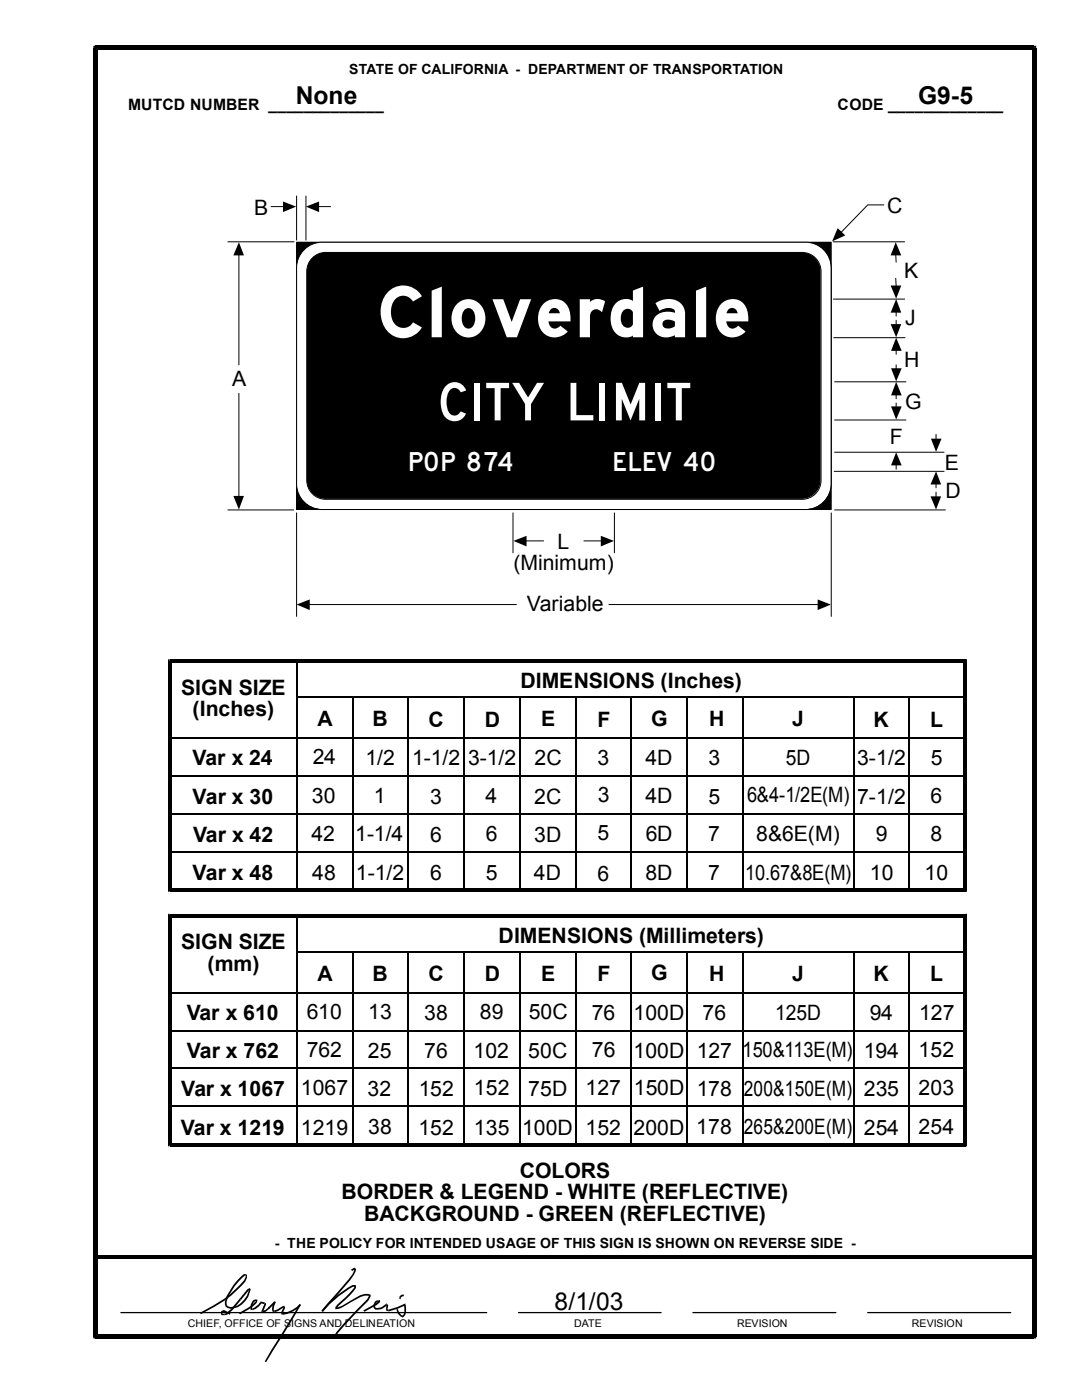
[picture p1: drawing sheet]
<svg xmlns="http://www.w3.org/2000/svg" width="216mm" height="279mm" viewBox="0 0 216 279" stroke-linecap="round" stroke-linejoin="round" font-family="sans-serif">
<path d="M18.6 9.1h.4v.9l.5-.4h-.9zM19 9.1h187.3v.9h-187.3zM206.3 9.1h.5v.5h-.9l.4 .4zM59.2 48.3h106.7v53.4h-106.7zM19 250.5h187.3v.7h-187.3zM18.6 9.6h.9v257.1h-.9zM19 266.3h187.3v.8h-187.3zM18.6 266.7h.9l-.5-.4v.8h-.4zM205.9 9.6h.9v257.1h-.9zM206.3 266.3l-.4 .4h.9v.4h-.5z" fill="#000"/>
<g fill="none" stroke="#000" stroke-width=".2">
<path d="M59.2 39.1v8.8M61 39.1v8.8M45.5 48.3h13.2M47.7 50.8v22M54.1 41.2h2.5M59.2 48.3h106.7v53.4h-106.7zM63.5 41.2h2.5M166.3 48.3h14.2M166.3 59.7h14.2M176.4 40.9h-3.3l-5.3 5.5M178.7 55.5l.1 1.7M178.7 50.8l.1 1.5"/>
<path d="M47.7 78.5v20.6M166.4 67.4h14.2M166.5 76.2h14.3M178.8 62.2v.9M178.8 63.9v1M178.8 69.8v.9M178.8 72.8v.9M178.8 78.7v.9M166.5 94.1h21.9M166.5 90.3h21.9M166.5 83.8h14.3M178.8 80.4v.9"/>
<path d="M178.8 92.7v.9M186.8 86.7v1M186.8 96.5v.9M186.8 98.2v1M45.5 101.8h13.1M59.2 102.4v20.6M102.4 102.4v7.9M104.9 107.9h3.6M116.5 107.9h3.6M122.6 102.4v7.9M165.9 102.4v20.6M166.5 101.8h22.1"/>
<path d="M61.6 120.7h41.4M121.5 120.7h41.8"/>
</g>
<g fill="#000">
<path d="M47.7 48.3l1 2.7h-2.1z" fill-rule="evenodd"/>
<path d="M56.5 40.2l2.6 1-2.6 1.1z" fill-rule="evenodd"/>
<path d="M61 41.2l2.7-1v2.1z" fill-rule="evenodd"/>
<path d="M167.1 45.6l1.6 1.4-2.7 1.2z" fill-rule="evenodd"/>
<path d="M178.7 48.3l1.1 2.7h-2.1z" fill-rule="evenodd"/>
<path d="M177.7 57h2.1l-1 2.6z" fill-rule="evenodd"/>
<path d="M178.8 76.2l1.1 2.7h-2.1z" fill-rule="evenodd"/>
<path d="M178.8 67.4l1.1 2.6h-2.1z" fill-rule="evenodd"/>
<path d="M177.8 73.5h2.1l-1.1 2.6z" fill-rule="evenodd"/>
<path d="M178.8 59.7l1 2.7h-2.1z" fill-rule="evenodd"/>
<path d="M177.7 64.7h2.1l-1 2.6z" fill-rule="evenodd"/>
<path d="M46.6 99h2.1l-1 2.7z" fill-rule="evenodd"/>
<path d="M177.8 81.1h2.1l-1.1 2.6z" fill-rule="evenodd"/>
<path d="M178.8 90.3l1.1 2.6h-2.1z" fill-rule="evenodd"/>
<path d="M185.7 99.1h2.1l-1 2.6z" fill-rule="evenodd"/>
<path d="M185.8 87.5h2.1l-1.1 2.7z" fill-rule="evenodd"/>
<path d="M186.8 94.1l1 2.6h-2.1z" fill-rule="evenodd"/>
<path d="M102.4 107.9l2.7-1v2.2z" fill-rule="evenodd"/>
<path d="M119.9 106.9l2.6 1-2.6 1.2z" fill-rule="evenodd"/>
<path d="M59.2 120.7l2.6-1.1v2.2z" fill-rule="evenodd"/>
<path d="M163.2 119.6l2.6 1.1-2.6 1.1z" fill-rule="evenodd"/>
</g>
<path d="M60.4 50.2a5.1 5.1 0 0 1 3.9-1.9h96.4a5.1 5.1 0 0 1 5.1 5.1v43.1a5.1 5.1 0 0 1-5.1 5.1h-96.4a5.1 5.1 0 0 1-5.1-5.1v-43.1a5.1 5.1 0 0 1 1.2-3.2z" fill="#fff"/>
<path d="M61 49.5a5.1 5.1 0 0 1 3.3-1.2h96.5a5.1 5.1 0 0 1 5.1 5.1v43.2a5.1 5.1 0 0 1-5.1 5.1h-96.5a5.1 5.1 0 0 1-5.1-5.1v-43.2a5.1 5.1 0 0 1 1.8-3.9zM62.3 51.5a3.8 3.8 0 0 1 2.7-1.1h95a3.8 3.8 0 0 1 3.8 3.8v41.6a3.8 3.8 0 0 1-3.8 3.9h-95a3.8 3.8 0 0 1-3.8-3.9v-41.6a3.8 3.8 0 0 1 1.1-2.7z" fill="none" stroke="#000" stroke-width=".2"/>
<g fill="#000">
<path d="M62.3 51.5a3.8 3.8 0 0 1 2.7-1.1h94.9a3.8 3.8 0 0 1 3.8 3.8v41.6a3.8 3.8 0 0 1-3.8 3.8h-94.9a3.8 3.8 0 0 1-3.8-3.8v-41.6a3.8 3.8 0 0 1 1.1-2.7zM33.5 131.6h.4v.6l.3-.3h-.7zM33.9 131.6h158.7v.6h-158.7zM192.6 131.6h.4v.3h-.7l.3 .3zM33.5 131.9h.7v45.7h-.7zM33.9 177.3h158.7v.7h-158.7zM33.5 177.6h.7l-.3-.3v.7h-.4zM192.3 131.9h.7v45.7h-.7zM192.6 177.3l-.3 .3h.7v.4h-.4zM33.5 182.4h.4v.6l.3-.3h-.7zM33.9 182.4h158.7v.6h-158.7zM192.6 182.4h.4v.3h-.7l.3 .3z"/>
<path d="M33.5 182.7h.7v45.7h-.7zM33.9 228.1h158.7v.7h-158.7zM33.5 228.4h.7l-.3-.3v.7h-.4zM192.3 182.7h.7v45.7h-.7zM192.6 228.1l-.3 .3h.7v.4h-.4zM49 254.4h.3v.6a11.7 11.7 0 0 1-4.3 4.4l-.2-.2 1.2-1a11.3 11.3 0 0 0 3-3.4zM44.8 259.2l.2 .2zM44.7 262.2l.3-.1 1.1-.9 1.7-2 .3 .2-1.7 2.1-.8 .6-.7 .4zM47.8 259.2l.3 .2zM48.2 254.7l.5-.4h.5v.3l-.3-.1a11.8 11.8 0 0 0-3.7 5.3l.1 .7-.3 .1-.1-.8a11.7 11.7 0 0 1 3.3-5.1zM49 254.4h.3l-.1-.1v.3zM49.4 257.3l.5-.3 .1 .5h-.3l.2-.2-.3 .3-1.5 1.8-.3-.2z"/>
<path d="M49.7 257.4l.3 .1v.1zM50.4 259.7l.2-.3 .5-.1 .1 .3a1.31 1.31 0 0 0-.9 1.6l.1-.1-.1 .4h-.3v-1.1zM51.1 259.3l.1 .3h-.2l.2-.3zM51.9 259.8h.2l-.1 .3h.2zM52.1 259.8l.7 .1-.1 .4-.7-.2zM52.8 259.9l.1 .1-.2 .3zM54.7 259.8h.3h-.3l.2 .2zM54.7 259.8h.3l-.4 1.5v.2l.3 .1-.3 .3-.2-.2-.1-.4zM70 253.4l.7-.4 .3 .2v.4h-.3v-.4l.1 .1-.5 .4zM70.9 256.5h.1v.1h-.3l.2 .2zM70.7 253.5l.3 .1-1.1 1.9-5.5 6.3-.2-.3 5.4-6.2 .8-1zM70.7 253.5l.3 .1z"/>
<path d="M70.7 256.6h.3v.4a17.2 17.2 0 0 1-3.4 3.5l-.4 .6h-.3l.1-.3 .4-.5 2.9-2.8 .4-.5zM73.6 258.2l-.1 .4zM73.6 258.2l.3 .2 .1 .3-.5 .9-2.1 2.1a34.2 34.2 0 0 0-4.4 5l-.3-.2a24.9 24.9 0 0 1 4.4-5l2.1-2.2 .5-.6-.2-.1zM75.4 259.5h.2l.1 .3zM74.8 259.8l.2-.2 .4-.1 .3 .3a.79 .79 0 0 0-.8 .4 .79 .79 0 0 0 .1 .8h.4v.4h-.5l-.4-.5v-.5zM79.8 258.7l.2 .1-.1 .5-.2-.1zM79.8 258.7l.7-.4 .1 .4-.6 .2zM79.8 258.7l.2 .2zM40 262l4.8-2.8 .2 .2-5 2.9zM44.7 261.5l1.3 .5-.1 .4-1.3-.6zM44.7 261.5l-.1 .3zM44.2 261.6l.5-.1v.3l-.4 .2 .1 .2h.4v.3h-.6l-.2-.5z"/>
<path d="M44.7 262.2l.2 .3zM45 260.6l.2-.2 .1 .1zM45.2 260.4l.3 .3a2.82 2.82 0 0 0 3.2-1.3l.6-.8 .4-1.2 .3 .2a4.3 4.3 0 0 1-4 3.6l-.6-.2-.4-.3zM47.7 262l2.2-1.2 .2 .2-2.2 1.3zM51 259.6l.2-.3 .2 .1-.2 .6-1.1 1-.2-.2 1.2-1.2zM49.9 260.8l.2 .2zM50.4 261.1l.1 .4h-.2zM50.4 261.1l1.2-.8 .2 .3-1.3 .9zM51.9 259.8l.3 .3-.4 .5-.2-.3zM51.6 260.4l.2 .2zM52.2 261.7l.3 .1-.2-.2 .1 .4h-.4zM52.3 261.6l.6-.1 .8-.6 .1 .3-.8 .6-.6 .2z"/>
<path d="M52.9 260l.2 .4-.6 1.4-.3-.1 .5-1.4zM53.5 260.9l1.2-1.1 .2 .2-1.1 1.2zM53.5 260.9h.2l.1 .3zM54.8 261.5l.1 .4-.2 .1zM54.8 261.5l1.8-.9 .1 .3-1.2 .7-.6 .3zM56.5 262l-.1 .4zM56.5 262a5.5 5.5 0 0 0 3.3-1.7l.2 .2a6 6 0 0 1-3.5 1.9zM56.6 260.6l.2 .2-.3 .1h.2zM56.5 260.9l.3-.1 .1 .2-.5 1v.4l-.3-.1v-.4l.5-.9zM59.8 260.3l.2 .2zM59.8 260.3l.2 .1-1.3 2.4-5.6 9.1-.3-.2zM65.4 260.1l2-1.7 2-1.4 1-.5h.5v.3h-.5a21.4 21.4 0 0 0-6 5l-.2-.3z"/>
<path d="M64.2 261.5l.2 .3zM67.1 260.9v.4h-.2v-.2h.3zM67.1 260.9l1.1-.3 3.7-2.1 .9-.3h.8v.4h-.8l-.8 .2-4.4 2.4-.5 .1zM72.5 261.5l2.4-1.3 .7-.6 .2 .1-.2 .1v-.3l.2-.1 .1 .4-.7 .6-2.5 1.4zM75.4 261l.5-.1 1.1-.6 .2 .2-1.2 .8-.6 .1zM75.4 261v.4zM77 260.3l.1-.2 .1 .2-.2 .2h.2zM77.2 260.3l.3 .1-.2 .9 .3 .1-.1 .3-.5-.2 .1-1.1-.1 .1zM77.6 261.4v.3h-.1zM77.6 261.4l1.6-.5 1.6-.7 .1 .3-1.6 .7-1.7 .5zM79.1 261.4l.2-.2 .4 .8 .7 .6-.1 .3-.9-.7zM80.2 262.6h.2l-.1 .3v.1l.1-.1z"/>
<path d="M80.8 260.2l.1-.1v.3h-.3l.3 .1zM80.6 260.4l.3-.1a2.47 2.47 0 0 1-.5 2.6l-.2-.3a1.98 1.98 0 0 0 .4-2.2z"/>
</g>
<g fill="none" stroke="#000" stroke-width=".34">
<path d="M59.2 139.2h133.4M59.2 131.9v45.5M70.4 139.2v38.2M81.4 139.2v38.2M92.6 139.2v38.2M103.7 139.3v38.1M114.9 139.3v38.1M126 139.3v38.1M137 139.3v38.2M148.2 139.2v38.3h-114.3M170.3 139.2v38.4M181.4 139.3v38.3"/>
<path d="M33.9 154.9h158.7M34 147.3h158.6M33.9 162.4h158.6M33.9 170h158.7M34 198.1h158.6M59.2 190h133.4M59.2 182.7v45.5M70.4 190v38.2M81.4 190v38.2M92.6 190v38.2M103.7 190.1v38.1M114.9 190.1v38.1"/>
<path d="M126 190.1v38.1M137 190.1v38.2M148.2 190v38.3h-114.3M170.3 190v38.4M181.4 190.1v38.3M33.9 205.7h158.7M33.9 213.2h158.6M33.9 220.8h158.7"/>
</g>
<path d="M24.1 262h73M103.5 262h28.4M138.3 262h28.5M173.1 262h28.6" fill="none" stroke="#000" stroke-width=".25"/>
<text font-size="15.2" fill="#fff" x="75.1" y="67.3">Cloverdale</text>
<text font-size="11.3" fill="#fff" x="87.4" y="83.9">CITY LIMIT</text>
<g font-size="5.7" fill="#fff">
<text x="81.4" y="94">POP 874</text>
<text x="122.2" y="94">ELEV 40</text>
</g>
<g font-size="4.9">
<text x="59" y="20.7">None</text>
<text x="183.2" y="20.7">G9-5</text>
<text x="110.7" y="261.5">8/1/03</text>
</g>
<g font-size="4.2">
<text x="50.7" y="42.8">B</text>
<text x="177" y="42.4">C</text>
<text x="180.4" y="55.5">K</text>
<text x="180.6" y="64.9">J</text>
<text x="46.3" y="77.1">A</text>
<text x="180.4" y="73.2">H</text>
<text x="180.6" y="81.5">G</text>
<text x="177.5" y="88.6">F</text>
<text x="188.6" y="93.7">E</text>
<text x="188.6" y="99.4">D</text>
<text x="102.4" y="113.8">(Minimum)</text>
<text x="111.3" y="109.6">L</text>
<text x="105.2" y="122">Variable</text>
<text x="103.9" y="137.2">DIMENSIONS (Inches)</text>
<text x="36.2" y="138.7">SIGN SIZE</text>
<text x="38.4" y="142.9">(Inches)</text>
<text x="63.3" y="144.9">A</text>
<text x="74.3" y="144.9">B</text>
<text x="85.5" y="145">C</text>
<text x="96.8" y="145">D</text>
<text x="108" y="144.9">E</text>
<text x="119.2" y="145">F</text>
<text x="130" y="144.9">G</text>
<text x="141.5" y="144.9">H</text>
<text x="158.1" y="144.9">J</text>
<text x="174.3" y="145">K</text>
<text x="185.6" y="145">L</text>
<text x="38.4" y="152.7">Var x 24</text>
<text x="62.4" y="152.6">24</text>
<text x="72.9" y="152.7">1/2</text>
<text x="82.2" y="152.7">1-1/2</text>
<text x="93.4" y="152.7">3-1/2</text>
<text x="106.7" y="152.7">2C</text>
<text x="119.2" y="152.7">3</text>
<text x="128.8" y="152.7">4D</text>
<text x="141.4" y="152.7">3</text>
<text x="156.8" y="152.7">5D</text>
<text x="171" y="152.7">3-1/2</text>
<text x="185.8" y="152.7">5</text>
<text x="38.4" y="160.4">Var x 30</text>
<text x="62.2" y="160.2">30</text>
<text x="74.6" y="160.3">1</text>
<text x="85.9" y="160.4">3</text>
<text x="96.9" y="160.3">4</text>
<text x="106.6" y="160.4">2C</text>
<text x="119.3" y="160.1">3</text>
<text x="128.8" y="160.3">4D</text>
<text x="141.4" y="160.4">5</text>
<text x="149.1" y="160.1">6&amp;4-1/2E(M)</text>
<text x="171" y="160.4">7-1/2</text>
<text x="185.7" y="160.2">6</text>
<text x="38.5" y="168">Var x 42</text>
<text x="62.1" y="167.8">42</text>
<text x="70.9" y="167.9">1-1/4</text>
<text x="85.9" y="168">6</text>
<text x="96.9" y="167.8">6</text>
<text x="106.6" y="168">3D</text>
<text x="119.2" y="167.7">5</text>
<text x="128.9" y="167.8">6D</text>
<text x="141.3" y="167.9">7</text>
<text x="150.9" y="167.8">8&amp;6E(M)</text>
<text x="174.8" y="167.9">9</text>
<text x="185.7" y="167.8">8</text>
<text x="38.4" y="175.7">Var x 48</text>
<text x="62.3" y="175.7">48</text>
<text x="71" y="175.6">1-1/2</text>
<text x="85.9" y="175.7">6</text>
<text x="96.9" y="175.7">5</text>
<text x="106.5" y="175.7">4D</text>
<text x="119.2" y="175.8">6</text>
<text x="128.8" y="175.7">8D</text>
<text x="141.3" y="175.6">7</text>
<text x="148.7" y="175.6">10.67&amp;8E(M)</text>
<text x="173.6" y="175.7">10</text>
<text x="184.5" y="175.6">10</text>
<text x="36.2" y="189.5">SIGN SIZE</text>
<text x="99.5" y="188.2">DIMENSIONS (Millimeters)</text>
<text x="41.4" y="193.7">(mm)</text>
<text x="63.3" y="195.7">A</text>
<text x="74.3" y="195.7">B</text>
<text x="85.5" y="195.8">C</text>
<text x="96.8" y="195.8">D</text>
<text x="108" y="195.7">E</text>
<text x="119.2" y="195.8">F</text>
<text x="130" y="195.7">G</text>
<text x="141.5" y="195.7">H</text>
<text x="158.1" y="195.7">J</text>
<text x="174.3" y="195.8">K</text>
<text x="185.6" y="195.8">L</text>
<text x="37.3" y="203.5">Var x 610</text>
<text x="61.2" y="203.4">610</text>
<text x="73.5" y="203.5">13</text>
<text x="84.7" y="203.5">38</text>
<text x="95.8" y="203.4">89</text>
<text x="105.5" y="203.5">50C</text>
<text x="118.1" y="203.5">76</text>
<text x="126.4" y="203.5">100D</text>
<text x="140.2" y="203.5">76</text>
<text x="154.7" y="203.5">125D</text>
<text x="173.6" y="203.5">94</text>
<text x="183.4" y="203.5">127</text>
<text x="37.3" y="211.2">Var x 762</text>
<text x="61.2" y="211">762</text>
<text x="73.4" y="211.1">25</text>
<text x="84.7" y="211.2">76</text>
<text x="94.5" y="211.1">102</text>
<text x="105.4" y="211.2">50C</text>
<text x="118.1" y="210.9">76</text>
<text x="126.4" y="211.1">100D</text>
<text x="139" y="211.2">127</text>
<text x="148.2" y="210.9">150&amp;113E(M)</text>
<text x="172.4" y="211.2">194</text>
<text x="183.3" y="211">152</text>
<text x="36.2" y="218.8">Var x 1067</text>
<text x="60" y="218.6">1067</text>
<text x="73.3" y="218.7">32</text>
<text x="83.6" y="218.8">152</text>
<text x="94.6" y="218.6">152</text>
<text x="105.4" y="218.8">75D</text>
<text x="116.8" y="218.5">127</text>
<text x="126.5" y="218.6">150D</text>
<text x="139" y="218.7">178</text>
<text x="148.4" y="218.7">200&amp;150E(M)</text>
<text x="172.4" y="218.7">235</text>
<text x="183.3" y="218.6">203</text>
<text x="36.1" y="226.5">Var x 1219</text>
<text x="60" y="226.5">1219</text>
<text x="73.5" y="226.4">38</text>
<text x="83.5" y="226.5">152</text>
<text x="94.6" y="226.5">135</text>
<text x="104.2" y="226.5">100D</text>
<text x="116.8" y="226.6">152</text>
<text x="126.4" y="226.5">200D</text>
<text x="138.9" y="226.4">178</text>
<text x="148.4" y="226.4">265&amp;200E(M)</text>
<text x="172.4" y="226.5">254</text>
<text x="183.3" y="226.4">254</text>
<text x="68.2" y="239.4">BORDER &amp; LEGEND - WHITE (REFLECTIVE)</text>
<text x="103.7" y="235.1">COLORS</text>
<text x="72.6" y="243.6">BACKGROUND - GREEN (REFLECTIVE)</text>
</g>
<g font-size="3.1">
<text x="25.6" y="21.9">MUTCD NUMBER _____________</text>
<text x="167.1" y="21.9">CODE _____________</text>
</g>
<g font-size="2.8">
<text x="69.7" y="14.7">STATE OF CALIFORNIA - DEPARTMENT OF TRANSPORTATION</text>
<text x="54.9" y="249">- THE POLICY FOR INTENDED USAGE OF THIS SIGN IS SHOWN ON REVERSE SIDE -</text>
</g>
<g font-size="2.1">
<text x="37.5" y="264.8">CHIEF, OFFICE OF SIGNS AND DELINEATION</text>
<text x="114.6" y="264.8">DATE</text>
<text x="147.1" y="264.8">REVISION</text>
<text x="181.9" y="264.8">REVISION</text>
</g>
</svg>
